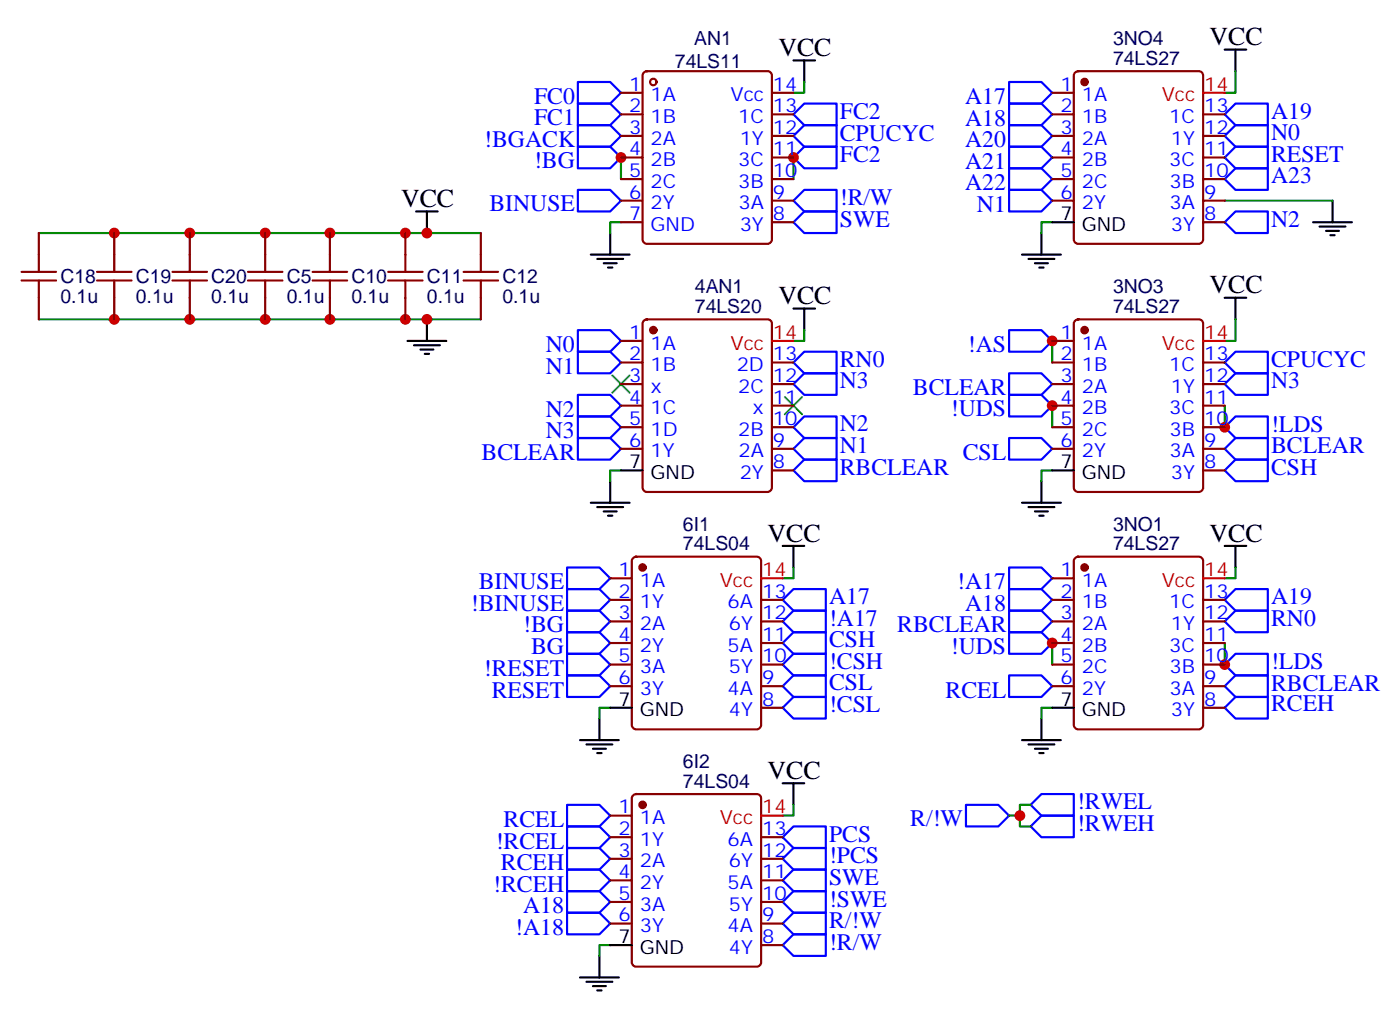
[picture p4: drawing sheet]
<svg xmlns="http://www.w3.org/2000/svg" width="229mm" height="165mm" viewBox="0 0 229 165" stroke-linecap="round" stroke-linejoin="round" font-family="sans-serif">
<g fill="none" stroke="#00f" stroke-width=".35">
<path d="M94.5 13.4h5.3l1.8 1.8-1.8 1.7h-5.3zM94.5 16.9h5.3l1.8 1.8-1.8 1.8h-5.3zM129.8 18.7l1.8-1.8h5.3v3.6h-5.3zM165.1 13.4h5.3l1.8 1.8-1.8 1.7h-5.3zM165.1 16.9h5.3l1.8 1.8-1.8 1.8h-5.3zM200.4 18.7l1.7-1.8h5.3v3.6h-5.3zM94.5 20.5h5.3l1.8 1.7-1.8 1.8h-5.3zM94.5 24h5.3l1.8 1.8-1.8 1.7h-5.3zM94.5 31h5.3l1.8 1.8-1.8 1.8h-5.3zM129.8 22.2l1.8-1.7h5.3v3.5h-5.3zM129.8 25.8l1.8-1.8h5.3v3.5h-5.3zM129.8 36.3l1.8-1.7h5.3v3.5h-5.3z"/>
<path d="M129.8 32.8l1.8-1.8h5.3v3.6h-5.3zM165.1 20.5h5.3l1.8 1.7-1.8 1.8h-5.3zM165.1 24h5.3l1.8 1.8-1.8 1.7h-5.3zM165.1 27.5h5.3l1.8 1.8-1.8 1.7h-5.3zM165.1 31h5.3l1.8 1.8-1.8 1.8h-5.3zM200.4 22.2l1.7-1.7h5.3v3.5h-5.3zM200.4 29.3l1.7-1.8h5.3v3.5h-5.3zM200.4 36.3l1.7-1.7h5.3v3.5h-5.3zM200.4 25.8l1.7-1.8h5.3v3.5h-5.3zM94.5 54h5.3l1.8 1.7-1.8 1.8h-5.3zM94.5 57.5h5.3l1.8 1.8-1.8 1.7h-5.3zM129.8 59.3l1.8-1.8h5.3v3.5h-5.3z"/>
<path d="M165.1 54h5.3l1.8 1.7-1.8 1.8h-5.3zM200.4 59.3l1.7-1.8h5.3v3.5h-5.3zM94.5 64.6h5.3l1.8 1.7-1.8 1.8h-5.3zM94.5 68.1h5.3l1.8 1.7-1.8 1.8h-5.3zM94.5 71.6h5.3l1.8 1.8-1.8 1.7h-5.3zM129.8 76.9l1.8-1.8h5.3v3.6h-5.3zM129.8 73.4l1.8-1.8h5.3v3.5h-5.3zM129.8 69.8l1.8-1.7h5.3v3.5h-5.3zM131.6 61h5.3v3.6h-5.3l-1.8-1.8zM165.1 61h5.3l1.8 1.8-1.8 1.8h-5.3zM165.1 71.6h5.3l1.8 1.8-1.8 1.7h-5.3zM165.1 64.6h5.3l1.8 1.7-1.8 1.8h-5.3z"/>
<path d="M200.4 62.8l1.7-1.8h5.3v3.6h-5.3zM200.4 73.4l1.7-1.8h5.3v3.5h-5.3zM200.4 76.9l1.7-1.8h5.3v3.6h-5.3zM200.4 69.8l1.7-1.7h5.3v3.5h-5.3zM92.8 99.8h5.3l1.7 1.8-1.7 1.8h-5.3zM92.8 92.8h5.3l1.7 1.7-1.7 1.8h-5.3zM92.8 96.3h5.3l1.7 1.8-1.7 1.7h-5.3zM128.1 98.1l1.7-1.8h5.3v3.5h-5.3zM165.1 92.8h5.3l1.8 1.7-1.8 1.8h-5.3zM165.1 96.3h5.3l1.8 1.8-1.8 1.7h-5.3zM165.1 99.8h5.3l1.8 1.8-1.8 1.8h-5.3zM200.4 98.1l1.7-1.8h5.3v3.5h-5.3z"/>
<path d="M92.8 103.4h5.3l1.7 1.7-1.7 1.8h-5.3zM92.8 110.4h5.3l1.7 1.8-1.7 1.7h-5.3zM92.8 106.9h5.3l1.7 1.8-1.7 1.7h-5.3zM128.1 112.2l1.7-1.8h5.3v3.5h-5.3zM128.1 105.1l1.7-1.7h5.3v3.5h-5.3zM128.1 108.7l1.7-1.8h5.3v3.5h-5.3zM128.1 115.7l1.7-1.8h5.3v3.6h-5.3zM128.1 101.6l1.7-1.8h5.3v3.6h-5.3zM165.1 110.4h5.3l1.8 1.8-1.8 1.7h-5.3zM165.1 103.4h5.3l1.8 1.7-1.8 1.8h-5.3zM200.4 101.6l1.7-1.8h5.3v3.6h-5.3zM200.4 112.2l1.7-1.8h5.3v3.5h-5.3z"/>
<path d="M200.4 115.7l1.7-1.8h5.3v3.6h-5.3zM200.4 108.7l1.7-1.8h5.3v3.5h-5.3zM92.8 131.6h5.3l1.7 1.7-1.7 1.8h-5.3zM92.8 135.1h5.3l1.7 1.8-1.7 1.7h-5.3zM92.8 138.6h5.3l1.7 1.8-1.7 1.8h-5.3zM128.1 136.9l1.7-1.8h5.3v3.5h-5.3zM158 131.6h5.3l1.8 1.7-1.8 1.8h-5.3zM168.6 131.6l1.8-1.8h5.3v3.5h-5.3zM170.4 133.3h5.3v3.6h-5.3l-1.8-1.8zM92.8 142.2h5.3l1.7 1.7-1.7 1.8h-5.3zM92.8 145.7h5.3l1.7 1.8-1.7 1.7h-5.3zM92.8 149.2h5.3l1.7 1.8-1.7 1.8h-5.3z"/>
<path d="M128.1 140.4l1.7-1.8h5.3v3.6h-5.3zM128.1 143.9l1.7-1.7h5.3v3.5h-5.3zM128.1 147.5l1.7-1.8h5.3v3.5h-5.3zM128.1 151l1.7-1.8h5.3v3.6h-5.3zM128.1 154.5l1.7-1.7h5.3v3.5h-5.3z"/>
</g>
<g fill="none" stroke="#000" stroke-width=".35">
<path d="M129.8 9.9h3.5M131.6 9.9v3.5M200.4 8.1h3.5M202.1 8.1v3.5M68.1 34.6h3.5M69.8 34.6v3.5M99.8 38.1v3.5M170.4 38.1v3.5M214.8 36.3h6.4M215.9 37h4.2M217 37.7h2.1M217.7 38.5h.7"/>
<path d="M218 32.8v3.5M66.7 55.7h6.3M67.7 56.4h4.3M68.8 57.1h2.1M69.5 57.9h.7M69.8 52.2v3.5M96.7 41.6h6.3M97.7 42.3h4.3M98.8 43h2.1M99.5 43.7h.7M129.8 50.4h3.5M131.6 50.4v3.6"/>
<path d="M167.2 41.6h6.4M168.3 42.3h4.2M169.3 43h2.1M170 43.7h.7M200.4 48.7h3.5M202.1 48.7v3.5M99.8 78.7v3.5M170.4 78.7v3.5M96.7 82.2h6.3M97.7 82.9h4.3M98.8 83.6h2.1M99.5 84.3h.7"/>
<path d="M128.1 89.3h3.5M129.8 89.3v3.5M167.2 82.2h6.4M168.3 82.9h4.2M169.3 83.6h2.1M170 84.3h.7M200.4 89.3h3.5M202.1 89.3v3.5M98.1 117.5v3.5M170.4 117.5v3.5M94.9 121h6.3M96 121.7h4.2"/>
<path d="M97 122.4h2.1M97.7 123.1h.7M128.1 128.1h3.5M129.8 128.1v3.5M167.2 121h6.4M168.3 121.7h4.2M169.3 122.4h2.1M170 123.1h.7M94.9 159.8h6.3M98.1 156.3v3.5M96 160.5h4.2M97 161.2h2.1"/>
<path d="M97.7 161.9h.7"/>
</g>
<g fill="none" stroke="#008700" stroke-width=".35">
<path d="M131.6 13.4v1.8h-1.8M202.1 11.6v3.6h-1.7M6.3 38.1h72.4M101.6 36.3h-1.8v1.8M101.6 25.8v3.5M129.8 25.8v3.5M172.2 36.3h-1.8v1.8M200.4 32.8h17.6M6.3 52.2h72.4M131.6 54v1.7h-1.8M172.2 55.7v3.6M202.1 52.2v3.5h-1.7"/>
<path d="M101.6 76.9h-1.8v1.8M172.2 76.9h-1.8v1.8M172.2 66.3v3.5M200.4 66.3v3.5M129.8 92.8v1.7h-1.7M202.1 92.8v1.7h-1.7M99.8 115.7h-1.7v1.8M172.2 115.7h-1.8v1.8M172.2 105.1v3.6M200.4 105.1v3.6M129.8 131.6v1.7h-1.7M166.9 133.3v1.8h1.7"/>
<path d="M168.6 131.6h-1.7v1.7h-1.8M99.8 154.5h-1.7v1.8"/>
</g>
<path d="M100.2 61.4l2.8 2.8M103 61.4l-2.8 2.8M128.4 64.9l2.8 2.8M131.2 64.9l-2.8 2.8" fill="none" stroke="#3c3" stroke-width=".35"/>
<g fill="#c00">
<circle cx="129.8" cy="25.8" r=".88"/>
<circle cx="172.2" cy="55.7" r=".88"/>
<circle cx="166.9" cy="133.3" r=".88"/>
<circle cx="43.4" cy="52.2" r=".88"/>
<circle cx="31" cy="52.2" r=".88"/>
<circle cx="43.4" cy="38.1" r=".88"/>
<circle cx="31" cy="38.1" r=".88"/>
<circle cx="66.3" cy="38.1" r=".88"/>
<circle cx="54" cy="38.1" r=".88"/>
<circle cx="54" cy="52.2" r=".88"/>
<circle cx="66.3" cy="52.2" r=".88"/>
<circle cx="69.9" cy="38.1" r=".88"/>
<circle cx="69.9" cy="52.2" r=".88"/>
<circle cx="172.2" cy="105.1" r=".88"/>
<circle cx="200.4" cy="108.7" r=".88"/>
<circle cx="172.2" cy="66.3" r=".88"/>
<circle cx="200.4" cy="69.8" r=".88"/>
<circle cx="18.7" cy="52.2" r=".88"/>
<circle cx="18.7" cy="38.1" r=".88"/>
<circle cx="101.6" cy="25.8" r=".88"/>
</g>
<path d="M105.4 11.8l.4-.2h19.8a.71 .71 0 0 1 .7 .7v26.9a.76 .76 0 0 1-.7 .7h-19.8a.76 .76 0 0 1-.7-.7v-26.9z" fill="none" stroke="#870000" stroke-width=".35"/>
<circle cx="106.9" cy="13.4" r=".53" fill="#fff" stroke="#870000" stroke-width=".35"/>
<g fill="none" stroke="#870000" stroke-width=".35">
<path d="M101.6 15.2h3.5M101.6 18.7h3.5M126.3 15.2h3.5M126.3 18.7h3.5M172.2 15.2h3.5M172.2 18.7h3.5M175.9 11.8l.5-.2h19.7a.71 .71 0 0 1 .7 .7v26.9a.76 .76 0 0 1-.7 .7h-19.7a.76 .76 0 0 1-.7-.7v-26.9zM196.8 18.7h3.6M6.3 38.1v6.3M18.7 38.1v6.3M31 38.1v6.3M43.4 38.1v6.3"/>
<path d="M54 38.1v6.3M66.3 38.1v6.3M78.7 38.1v6.3M101.6 22.2h3.5M101.6 25.8h3.5M101.6 29.3h3.5M101.6 32.8h3.5M101.6 36.3h3.5M126.3 22.2h3.5M126.3 25.8h3.5M126.3 29.3h3.5M126.3 32.8h3.5"/>
<path d="M126.3 36.3h3.5M172.2 22.2h3.5M172.2 25.8h3.5M172.2 29.3h3.5M172.2 32.8h3.5M196.8 22.2h3.6M196.8 25.8h3.6M196.8 29.3h3.6M196.8 32.8h3.6M196.8 36.3h3.6M3.5 45.9h5.7M3.5 44.4h5.7"/>
<path d="M6.3 45.9v6.3M15.9 45.9h5.6M15.9 44.4h5.6M18.7 45.9v6.3M28.2 45.9h5.7M28.2 44.4h5.7M31 45.9v6.3M40.6 45.9h5.6M40.6 44.4h5.6M43.4 45.9v6.3M51.2 45.9h5.6M51.2 44.4h5.6"/>
<path d="M54 45.9v6.3M63.5 45.9h5.6M63.5 44.4h5.6M66.3 45.9v6.3M75.8 45.9h5.7M75.8 44.4h5.7M78.7 45.9v6.3M101.6 55.7h3.5M101.6 59.3h3.5M105.4 52.4l.4-.2h19.8a.71 .71 0 0 1 .7 .7v26.8a.76 .76 0 0 1-.7 .7h-19.8a.76 .76 0 0 1-.7-.7v-26.8zM126.3 59.3h3.5M172.2 55.7h3.5"/>
<path d="M172.2 59.3h3.5M175.9 52.4l.5-.2h19.7a.71 .71 0 0 1 .7 .7v26.8a.76 .76 0 0 1-.7 .7h-19.7a.76 .76 0 0 1-.7-.7v-26.8zM196.8 59.3h3.6M101.6 62.8h3.5M101.6 66.3h3.5M101.6 69.8h3.5M101.6 73.4h3.5M126.3 62.8h3.5M126.3 66.3h3.5M126.3 69.8h3.5M126.3 73.4h3.5M126.3 76.9h3.5"/>
<path d="M172.2 62.8h3.5M172.2 66.3h3.5M172.2 69.8h3.5M172.2 73.4h3.5M196.8 62.8h3.6M196.8 66.3h3.6M196.8 69.8h3.6M196.8 73.4h3.6M196.8 76.9h3.6M99.8 94.5h3.6M99.8 98.1h3.6M103.6 91.2l.5-.2h19.7a.71 .71 0 0 1 .7 .7v26.8a.76 .76 0 0 1-.7 .7h-19.7a.76 .76 0 0 1-.7-.7v-26.8z"/>
<path d="M124.5 98.1h3.6M172.2 94.5h3.5M172.2 98.1h3.5M175.9 91.2l.5-.2h19.7a.71 .71 0 0 1 .7 .7v26.8a.76 .76 0 0 1-.7 .7h-19.7a.76 .76 0 0 1-.7-.7v-26.8zM196.8 98.1h3.6M99.8 101.6h3.6M99.8 105.1h3.6M99.8 108.7h3.6M99.8 112.2h3.6M124.5 101.6h3.6M124.5 105.1h3.6M124.5 108.7h3.6"/>
<path d="M124.5 112.2h3.6M124.5 115.7h3.6M172.2 101.6h3.5M172.2 105.1h3.5M172.2 108.7h3.5M172.2 112.2h3.5M196.8 101.6h3.6M196.8 105.1h3.6M196.8 108.7h3.6M196.8 112.2h3.6M196.8 115.7h3.6M99.8 133.3h3.6"/>
<path d="M99.8 136.9h3.6M103.6 130l.5-.2h19.7a.71 .71 0 0 1 .7 .7v26.8a.76 .76 0 0 1-.7 .7h-19.7a.76 .76 0 0 1-.7-.7v-26.8zM124.5 136.9h3.6M99.8 140.4h3.6M99.8 143.9h3.6M99.8 147.5h3.6M99.8 151h3.6M124.5 140.4h3.6M124.5 143.9h3.6M124.5 147.5h3.6M124.5 151h3.6M124.5 154.5h3.6"/>
</g>
<g fill="#870000" stroke="#870000" stroke-width=".35">
<circle cx="106.9" cy="54" r=".53"/>
<circle cx="177.4" cy="92.8" r=".53"/>
<circle cx="177.4" cy="54" r=".53"/>
<circle cx="177.4" cy="13.4" r=".53"/>
<circle cx="105.1" cy="92.8" r=".53"/>
<circle cx="105.1" cy="131.6" r=".53"/>
</g>
<path d="M172.2 36.3h3.5M101.6 76.9h3.5M172.2 76.9h3.5M99.8 115.7h3.6M172.2 115.7h3.5M99.8 154.5h3.6" fill="none" stroke="#000" stroke-width=".35"/>
<path d="M196.8 15.2h3.6M126.3 55.7h3.5M196.8 55.7h3.6M124.5 94.5h3.6M196.8 94.5h3.6M124.5 133.3h3.6" fill="none" stroke="#f00" stroke-width=".35"/>
<g font-size="4.2">
<text x="127.4" y="9.2">VCC</text>
<text x="197.9" y="7.4">VCC</text>
<text x="65.6" y="33.9">VCC</text>
<text x="197.9" y="48">VCC</text>
<text x="127.4" y="49.7">VCC</text>
<text x="125.6" y="88.5">VCC</text>
<text x="197.9" y="88.5">VCC</text>
<text x="125.6" y="127.4">VCC</text>
</g>
<g font-size="3.9" fill="#00f">
<text x="87.4" y="16.9">FC0</text>
<text x="157.9" y="17.1">A17</text>
<text x="79.2" y="24">!BGACK</text>
<text x="87.4" y="20.5">FC1</text>
<text x="137.4" y="19.5">FC2</text>
<text x="137.4" y="23">CPUCYC</text>
<text x="157.9" y="20.6">A18</text>
<text x="208" y="19.4">A19</text>
<text x="208" y="22.9">N0</text>
<text x="87.4" y="27.5">!BG</text>
<text x="137.4" y="26.5">FC2</text>
<text x="157.9" y="24">A20</text>
<text x="157.9" y="27.6">A21</text>
<text x="208" y="30">A23</text>
<text x="208" y="26.4">RESET</text>
<text x="80.1" y="34.6">BINUSE</text>
<text x="137.4" y="33.6">!R/W</text>
<text x="157.9" y="31.1">A22</text>
<text x="159.8" y="34.6">N1</text>
<text x="137.4" y="37.1">SWE</text>
<text x="208" y="37">N2</text>
<text x="89.3" y="57.6">N0</text>
<text x="137.4" y="60">RN0</text>
<text x="158.4" y="57.5">!AS</text>
<text x="89.3" y="61.1">N1</text>
<text x="137.4" y="63.4">N3</text>
<text x="149.4" y="64.6">BCLEAR</text>
<text x="208" y="60">CPUCYC</text>
<text x="208" y="63.5">N3</text>
<text x="89.3" y="68.1">N2</text>
<text x="89.3" y="71.7">N3</text>
<text x="137.4" y="70.5">N2</text>
<text x="155.6" y="68.1">!UDS</text>
<text x="208" y="70.6">!LDS</text>
<text x="78.8" y="75.3">BCLEAR</text>
<text x="137.4" y="77.6">RBCLEAR</text>
<text x="137.4" y="74">N1</text>
<text x="157.5" y="75.2">CSL</text>
<text x="208" y="74.1">BCLEAR</text>
<text x="208" y="77.6">CSH</text>
<text x="77" y="99.8">!BINUSE</text>
<text x="78.3" y="96.3">BINUSE</text>
<text x="135.6" y="98.8">A17</text>
<text x="156.6" y="96.3">!A17</text>
<text x="157.9" y="100">A18</text>
<text x="208" y="98.8">A19</text>
<text x="85.6" y="103.4">!BG</text>
<text x="86.9" y="106.9">BG</text>
<text x="135.6" y="105.8">CSH</text>
<text x="135.6" y="102.3">!A17</text>
<text x="146.8" y="103.4">RBCLEAR</text>
<text x="155.6" y="106.9">!UDS</text>
<text x="208" y="102.3">RN0</text>
<text x="79.2" y="110.6">!RESET</text>
<text x="135.6" y="112.9">CSL</text>
<text x="135.6" y="109.4">!CSH</text>
<text x="208" y="112.9">RBCLEAR</text>
<text x="208" y="109.4">!LDS</text>
<text x="80.5" y="114.1">RESET</text>
<text x="135.6" y="116.4">!CSL</text>
<text x="154.7" y="114.1">RCEL</text>
<text x="208" y="116.3">RCEH</text>
<text x="82.4" y="135.2">RCEL</text>
<text x="135.6" y="137.6">PCS</text>
<text x="148.9" y="135.1">R/!W</text>
<text x="176.2" y="135.8">!RWEH</text>
<text x="176.2" y="132.2">!RWEL</text>
<text x="81.1" y="138.8">!RCEL</text>
<text x="82" y="142.3">RCEH</text>
<text x="135.6" y="141.1">!PCS</text>
<text x="80.7" y="145.8">!RCEH</text>
<text x="85.6" y="149.3">A18</text>
<text x="135.6" y="144.7">SWE</text>
<text x="135.6" y="148.2">!SWE</text>
<text x="84.3" y="152.8">!A18</text>
<text x="135.6" y="151.7">R/!W</text>
<text x="135.6" y="155.3">!R/W</text>
</g>
<g font-size="3.2" fill="#000080">
<text x="110.4" y="11.1">74LS11</text>
<text x="113.6" y="7.4">AN1</text>
<text x="182.1" y="10.6">74LS27</text>
<text x="182.1" y="7.4">3NO4</text>
<text x="9.9" y="46.3">C18</text>
<text x="22.2" y="46.3">C19</text>
<text x="34.6" y="46.3">C20</text>
<text x="46.9" y="46.3">C5</text>
<text x="57.5" y="46.3">C10</text>
<text x="69.8" y="46.3">C11</text>
<text x="82.2" y="46.3">C12</text>
<text x="113.7" y="47.9">4AN1</text>
<text x="182.1" y="47.9">3NO3</text>
<text x="9.9" y="49.5">0.1u</text>
<text x="22.2" y="49.5">0.1u</text>
<text x="34.6" y="49.5">0.1u</text>
<text x="46.9" y="49.5">0.1u</text>
<text x="57.5" y="49.5">0.1u</text>
<text x="69.8" y="49.5">0.1u</text>
<text x="82.2" y="49.5">0.1u</text>
<text x="113.7" y="51.2">74LS20</text>
<text x="182.1" y="51.2">74LS27</text>
<text x="111.7" y="90">74LS04</text>
<text x="111.7" y="86.8">6I1</text>
<text x="182.1" y="90">74LS27</text>
<text x="182.1" y="86.7">3NO1</text>
<text x="111.7" y="125.6">6I2</text>
<text x="111.7" y="128.8">74LS04</text>
</g>
<g font-size="3.2" fill="#00f">
<text x="102.9" y="14.8">1</text>
<text x="106.4" y="16.6">1A</text>
<text x="119.5" y="16.6">Vcc</text>
<text x="126.5" y="14.8">14</text>
<text x="173.5" y="14.8">1</text>
<text x="177" y="16.6">1A</text>
<text x="102.9" y="18.3">2</text>
<text x="102.9" y="21.9">3</text>
<text x="106.4" y="20.1">1B</text>
<text x="106.4" y="23.6">2A</text>
<text x="120.8" y="20.1">1C</text>
<text x="121" y="23.6">1Y</text>
<text x="126.5" y="21.9">12</text>
<text x="126.5" y="18.3">13</text>
<text x="173.5" y="18.3">2</text>
<text x="173.5" y="21.9">3</text>
<text x="177" y="20.1">1B</text>
<text x="177" y="23.6">2A</text>
<text x="191.3" y="20.1">1C</text>
<text x="191.6" y="23.6">1Y</text>
<text x="197" y="21.9">12</text>
<text x="197" y="18.3">13</text>
<text x="102.9" y="25.4">4</text>
<text x="102.9" y="28.9">5</text>
<text x="106.4" y="27.2">2B</text>
<text x="120.8" y="27.2">3C</text>
<text x="126.5" y="28.9">10</text>
<text x="126.5" y="25.4">11</text>
<text x="173.5" y="25.4">4</text>
<text x="173.5" y="28.9">5</text>
<text x="177" y="27.2">2B</text>
<text x="191.3" y="27.2">3C</text>
<text x="197" y="28.9">10</text>
<text x="197" y="25.4">11</text>
<text x="102.9" y="32.5">6</text>
<text x="102.9" y="36">7</text>
<text x="106.4" y="30.7">2C</text>
<text x="106.4" y="34.2">2Y</text>
<text x="120.8" y="30.7">3B</text>
<text x="120.8" y="34.2">3A</text>
<text x="126.5" y="36">8</text>
<text x="126.5" y="32.5">9</text>
<text x="173.5" y="32.5">6</text>
<text x="177" y="30.7">2C</text>
<text x="177" y="34.2">2Y</text>
<text x="191.4" y="30.7">3B</text>
<text x="191.4" y="34.2">3A</text>
<text x="197" y="36">8</text>
<text x="197" y="32.5">9</text>
<text x="106.4" y="37.7">GND</text>
<text x="121" y="37.7">3Y</text>
<text x="191.6" y="37.7">3Y</text>
<text x="102.9" y="55.4">1</text>
<text x="102.9" y="58.9">2</text>
<text x="106.4" y="57.1">1A</text>
<text x="126.5" y="58.9">13</text>
<text x="173.5" y="55.4">1</text>
<text x="173.5" y="58.9">2</text>
<text x="177" y="57.1">1A</text>
<text x="197" y="58.9">13</text>
<text x="102.9" y="62.4">3</text>
<text x="102.9" y="66">4</text>
<text x="106.4" y="60.7">1B</text>
<text x="106.4" y="64.2">x</text>
<text x="120.5" y="60.7">2D</text>
<text x="120.8" y="64.2">2C</text>
<text x="126.5" y="66">11</text>
<text x="126.5" y="62.4">12</text>
<text x="173.5" y="62.4">3</text>
<text x="173.5" y="66">4</text>
<text x="177" y="60.7">1B</text>
<text x="177" y="64.2">2A</text>
<text x="191.3" y="60.7">1C</text>
<text x="191.6" y="64.2">1Y</text>
<text x="197" y="66">11</text>
<text x="197" y="62.4">12</text>
<text x="102.9" y="69.5">5</text>
<text x="106.4" y="67.7">1C</text>
<text x="106.4" y="71.3">1D</text>
<text x="120.8" y="71.3">2B</text>
<text x="123.1" y="67.7">x</text>
<text x="126.5" y="69.5">10</text>
<text x="173.5" y="69.5">5</text>
<text x="177" y="67.7">2B</text>
<text x="177" y="71.3">2C</text>
<text x="191.3" y="67.7">3C</text>
<text x="191.4" y="71.3">3B</text>
<text x="197" y="69.5">10</text>
<text x="102.9" y="73">6</text>
<text x="106.4" y="74.8">1Y</text>
<text x="120.8" y="74.8">2A</text>
<text x="126.5" y="76.6">8</text>
<text x="126.5" y="73">9</text>
<text x="173.5" y="73">6</text>
<text x="177" y="74.8">2Y</text>
<text x="191.4" y="74.8">3A</text>
<text x="197" y="76.6">8</text>
<text x="197" y="73">9</text>
<text x="121" y="78.3">2Y</text>
<text x="191.6" y="78.3">3Y</text>
<text x="101.2" y="94.2">1</text>
<text x="104.7" y="96">1A</text>
<text x="173.5" y="94.2">1</text>
<text x="177" y="96">1A</text>
<text x="101.2" y="97.7">2</text>
<text x="101.2" y="101.2">3</text>
<text x="104.7" y="99.5">1Y</text>
<text x="119" y="99.5">6A</text>
<text x="124.7" y="101.2">12</text>
<text x="124.7" y="97.7">13</text>
<text x="173.5" y="97.7">2</text>
<text x="173.5" y="101.2">3</text>
<text x="177" y="99.5">1B</text>
<text x="191.3" y="99.5">1C</text>
<text x="197" y="101.2">12</text>
<text x="197" y="97.7">13</text>
<text x="101.2" y="104.8">4</text>
<text x="104.7" y="103">2A</text>
<text x="104.7" y="106.5">2Y</text>
<text x="119" y="106.5">5A</text>
<text x="119.3" y="103">6Y</text>
<text x="124.7" y="104.8">11</text>
<text x="173.5" y="104.8">4</text>
<text x="177" y="103">2A</text>
<text x="177" y="106.5">2B</text>
<text x="191.3" y="106.5">3C</text>
<text x="191.6" y="103">1Y</text>
<text x="197" y="104.8">11</text>
<text x="101.2" y="108.3">5</text>
<text x="101.2" y="111.8">6</text>
<text x="104.7" y="110.1">3A</text>
<text x="104.7" y="113.6">3Y</text>
<text x="119" y="113.6">4A</text>
<text x="119.3" y="110.1">5Y</text>
<text x="124.7" y="111.8">9</text>
<text x="124.7" y="108.3">10</text>
<text x="173.5" y="108.3">5</text>
<text x="173.5" y="111.8">6</text>
<text x="177" y="110.1">2C</text>
<text x="177" y="113.6">2Y</text>
<text x="191.4" y="110.1">3B</text>
<text x="191.4" y="113.6">3A</text>
<text x="197" y="111.8">9</text>
<text x="197" y="108.3">10</text>
<text x="119.3" y="117.1">4Y</text>
<text x="124.7" y="115.4">8</text>
<text x="191.6" y="117.1">3Y</text>
<text x="197" y="115.4">8</text>
<text x="101.2" y="133">1</text>
<text x="101.2" y="136.5">2</text>
<text x="104.7" y="134.8">1A</text>
<text x="124.7" y="136.5">13</text>
<text x="101.2" y="140.1">3</text>
<text x="101.2" y="143.6">4</text>
<text x="104.7" y="138.3">1Y</text>
<text x="104.7" y="141.8">2A</text>
<text x="119" y="138.3">6A</text>
<text x="119.3" y="141.8">6Y</text>
<text x="124.7" y="143.6">11</text>
<text x="124.7" y="140.1">12</text>
<text x="101.2" y="147.1">5</text>
<text x="104.7" y="145.3">2Y</text>
<text x="104.7" y="148.9">3A</text>
<text x="119" y="145.3">5A</text>
<text x="119.3" y="148.9">5Y</text>
<text x="124.7" y="147.1">10</text>
<text x="101.2" y="150.6">6</text>
<text x="104.7" y="152.4">3Y</text>
<text x="119" y="152.4">4A</text>
<text x="119.3" y="155.9">4Y</text>
<text x="124.7" y="154.2">8</text>
<text x="124.7" y="150.6">9</text>
</g>
<g font-size="3.2" fill="#f00">
<text x="190.1" y="16.6">Vcc</text>
<text x="197" y="14.8">14</text>
<text x="119.5" y="57.1">Vcc</text>
<text x="126.5" y="55.4">14</text>
<text x="190.1" y="57.1">Vcc</text>
<text x="197" y="55.4">14</text>
<text x="117.8" y="96">Vcc</text>
<text x="124.7" y="94.2">14</text>
<text x="190.1" y="96">Vcc</text>
<text x="197" y="94.2">14</text>
<text x="117.8" y="134.8">Vcc</text>
<text x="124.7" y="133">14</text>
</g>
<g font-size="3.2">
<text x="173.5" y="36">7</text>
<text x="177" y="37.7">GND</text>
<text x="102.9" y="76.6">7</text>
<text x="173.5" y="76.6">7</text>
<text x="106.4" y="78.3">GND</text>
<text x="177" y="78.3">GND</text>
<text x="101.2" y="115.4">7</text>
<text x="104.7" y="117.1">GND</text>
<text x="173.5" y="115.4">7</text>
<text x="177" y="117.1">GND</text>
<text x="101.2" y="154.2">7</text>
<text x="104.7" y="155.9">GND</text>
</g>
</svg>
